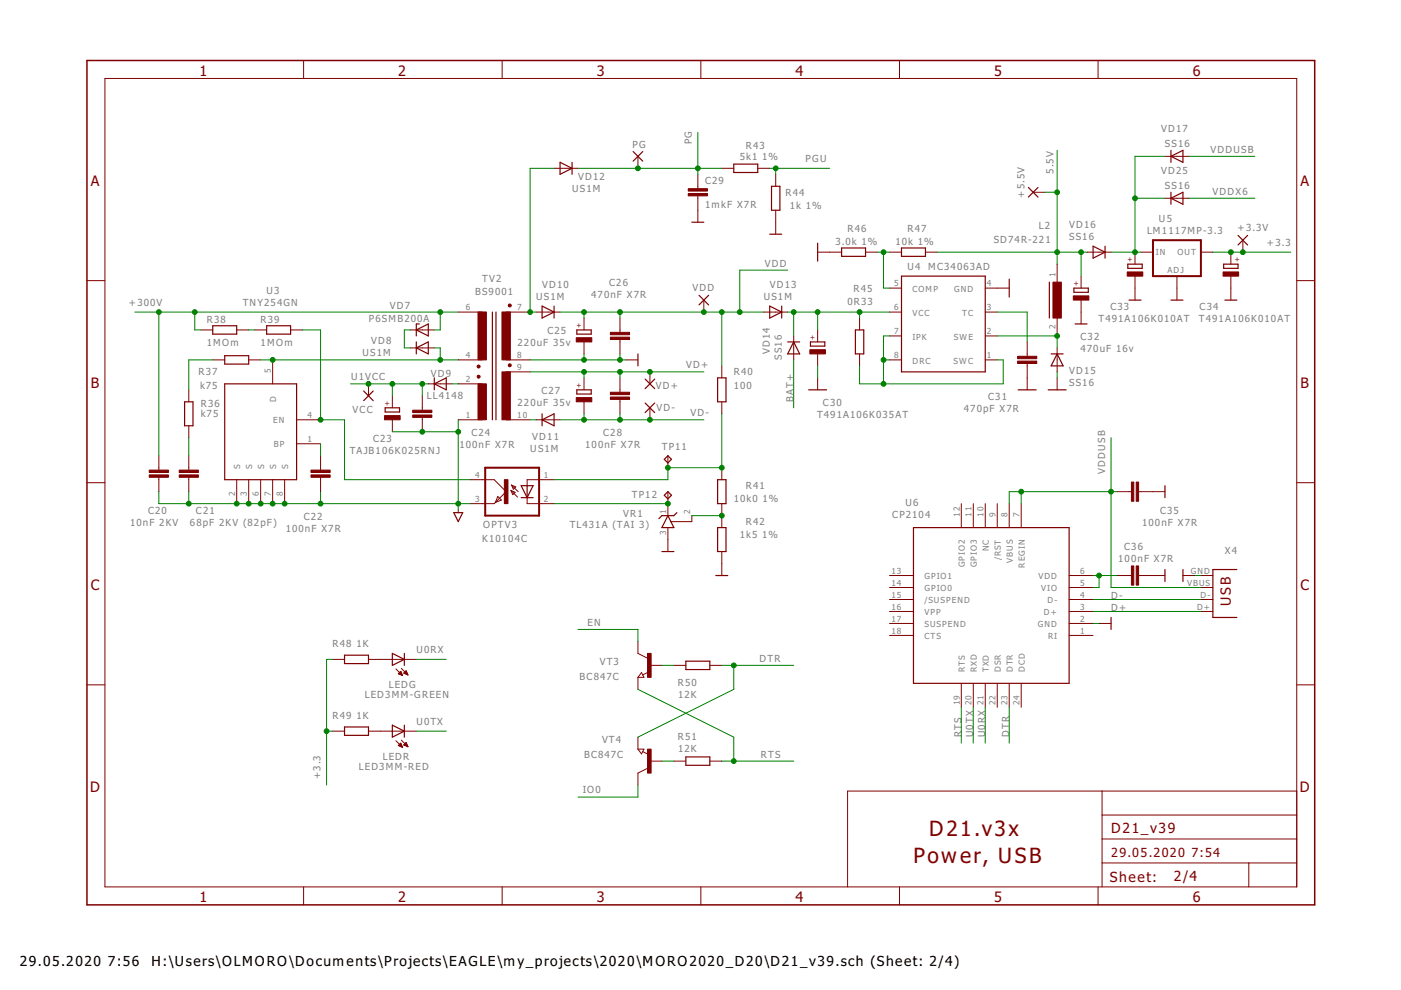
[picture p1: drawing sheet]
<svg xmlns="http://www.w3.org/2000/svg" width="297mm" height="210mm" viewBox="0 0 297 210" stroke-linecap="round" stroke-linejoin="round" font-family="sans-serif">
<g fill="none" stroke="#800000" stroke-width=".21">
<path d="M22.2 16.6h252.7v171.4h-252.7zM64.4 12.8v3.8M106.5 12.8v3.8M148.6 12.8v3.8M190.7 12.8v3.8M232.8 12.8v3.8M117.5 35.7h5.1M135.3 33.1v2.6M148 37v3M153 35.7h2.6M160.7 35.7h2.5M164.5 37v2.5"/>
<path d="M247 33.1h5.1M18.4 59.5h3.8M148 41.5v5.6M164.5 44.6v5.1M173.4 53.5h5M183.5 53.5h2.6M188.6 53.5h2.5M196.2 53.5h2.5M219.1 40.8h2.5M224.1 56v5.1M229.2 58.5v2.6M230.5 53.5h5.1"/>
<path d="M240.6 53.5v2.5M240.6 58.5v5.1M241.9 53.5h2.6M247 42h5.1M249.5 58.5v5.1M254.6 53.5h2.6M261 53.5v2.5M261 58.5v5.1M263.5 50.9v2.6M274.9 59.5h3.8M42.6 70h2.5M45.1 76.3h2.5"/>
<path d="M50.2 70h2.5M52.7 76.3h2.6M54 70h2.5M57.8 76.3v5.1M61.6 70h2.6M87 73.8h5.1M87 70h5.1M97.2 76.3h5M97.2 66.2h5M107.3 76.3h5.1M107.3 66.2h5.1M107.3 78.8h5.1"/>
<path d="M113.7 66.2h5M123.8 67.4v2.6M123.8 72.5v2.5M131.4 67.4v3.1M131.4 72v3M132.7 76.3h2.6M137.8 78.8v2.6M149.2 63.6v2.6M153 77.6v2.5M161.9 66.2h5.1M168.3 71.2v5.1M173.4 70v2.5"/>
<path d="M173.4 75v2.6M182.2 67.4v2.6M182.2 75v2.6M188.6 76.3h2.5M188.6 66.2h2.5M188.6 71.2h2.5M188.6 61.1h2.5M208.9 76.3h2.5M208.9 66.2h2.5M208.9 71.2h2.5M208.9 61.1h5.1M217.8 72.5v3"/>
<path d="M217.8 77.1v5.6M224.1 66.2v5M224.1 73.8v5M229.2 63.6v5.1M33.7 96.6v3.1M40 82.7v2.5M40 90.3v2.5M40 96.6v3.1M62.9 89h5.1M62.9 94.1h5.1M68 96.6v3.1M78.1 81.4v2.5"/>
<path d="M83.2 83.9v2.6M83.2 89v2.5M89.5 83.9v3.1M89.5 88.5v3M90.8 81.4h5.1M97.2 89h5M97.2 81.4h5M107.3 89h5.1M113.7 89h5M123.8 80.1v2.6M123.8 85.2v2.5M131.4 80.1v3.1"/>
<path d="M131.4 84.7v3M137.8 86.5v2.5M141.6 96.6v2.6M153 85.2v2.5M153 99.2v2.5M173.4 80.1v2.6M224.1 80.1v2.6M18.4 102.3h3.8M33.7 101.2v3M40 101.2v3M50.2 101.7v5.1M52.7 101.7v5.1"/>
<path d="M55.3 101.7v5.1M57.8 101.7v5.1M60.3 101.7v5.1M68 101.2v3M97.2 108.1v.6M99.7 101.7h5.1l2.5 2.5-2.5 2.6h-5.1M105.5 105.3l.8 .7-1.3 .5zM108.3 104l1.4 1.4M108.3 104l.9 .4-.5 .5zM108.5 102.8l.8 .4-.5 .5zM108.5 102.8l1.4 1.4M111.8 105.5v1.3h5.7"/>
<path d="M117.5 101.7h-5.7v1.3M141.6 104.2v5.1M141.6 111.9v5M146.7 109.3v1.3h-4.5M153 106.8v5.1M153 116.9v5.1M203.8 106.8v5.1M206.4 106.8v5.1M208.9 106.8v5.1M211.4 106.8v5.1M214 106.8v5.1M216.5 106.8v5.1"/>
<path d="M236.8 104.2h3.1M241.4 104.2h5.6M274.9 102.3h3.8M70.5 139.8h2.5M78.1 139.8h10.2M135.3 136v2.5l2 1.1M188.6 122h5.1M188.6 129.6h5.1M188.6 127.1h5.1M188.6 124.6h5.1M188.6 134.7h5.1M188.6 132.2h5.1"/>
<path d="M226.7 122h5.1M226.7 129.6h5.1M226.7 127.1h5.1M226.7 124.6h5.1M226.7 134.7h5.1M226.7 132.2h5.1M233 132.2h2.6M236.8 122h3.1M241.4 122h5.6M250.8 122h2.5M254.6 122h2.6M254.6 129.6h2.6"/>
<path d="M254.6 127.1h2.6M254.6 124.6h2.6M18.4 145.2h3.8M70.5 155h2.5M78.1 155h10.2M83.9 141.8l1.4 1.4M83.9 157.1l1.4 1.4M84.5 158.1h.7M84.5 142.8h.7M84.6 142.9h.6M84.6 158h.5M84.7 142.6h.4"/>
<path d="M84.7 157.8h.4M84.8 158.2h.4M84.8 142.5h.2M84.8 157.7h.2M84.8 143h.5M84.9 142.4h.1M84.9 157.6h.1M85 142.3l.3 .9-.8-.3zM85 157.6l-.5 .5 .8 .4M85 157.6l.3 .9M85 158.3h.3M85.1 141.7l1.4 1.4"/>
<path d="M85.1 156.9l1.4 1.4M85.1 143.1h.2M85.3 158.5h.1M85.6 142.7l.5-.5 .4 .9zM85.6 157.9l.9 .4M85.6 157.9l.5-.5 .4 .9M85.6 158h.7M85.7 142.6h.6M85.7 142.8h.7M85.7 157.8h.6M85.8 142.5h.5M85.8 157.7h.4"/>
<path d="M85.9 142.4h.3M85.9 158.1h.5M86 157.6h.2M86 142.9h.4M86 142.3h.1M86.1 157.5h.1M86.2 158.2h.2M86.3 143h.2M86.5 158.3h.1M135.3 143.6v2.6M135.3 156.3v2.5M135.3 158.8h1.2l-.5 1.1z"/>
<path d="M136 142.6l.5 1h-1.2zM136.2 159.3l1.3 .7M137.5 142.5l-1.3 .6M137.8 141.1h2.5M142.9 141.1h2.5M150.5 141.1h2.5M203.8 144.9v5.1M206.4 144.9v5.1M208.9 144.9v5.1M211.4 144.9v5.1M214 144.9v5.1M216.5 144.9v5.1"/>
<path d="M274.9 145.2h3.8M137.3 162.9l-2 1v2.6M137.8 161.4h2.5M142.9 161.4h2.5M150.5 161.4h2.5M233.7 167.7v20.3M233.7 177.9h41.2M233.7 172.8h41.2M274.9 167.7h-95.2v20.3M64.4 188v3.9M106.5 188v3.9M148.6 188v3.9"/>
<path d="M190.7 188v3.9M232.8 188v3.9M233.7 183h41.2M264.8 183v5"/>
</g>
<path d="M18.4 12.8h260.3v179.1h-260.3z" fill="none" stroke="#800000" stroke-width=".32"/>
<g fill="none" stroke="#800000" stroke-width=".25">
<path d="M118.7 34.4l2.6 1.3-2.6 1.3zM121.3 34.4v2.6M134.2 32.1l2.1 2.1M136.3 32.1l-2.1 2.1M155.6 34.8h5.1v1.8h-5.1zM163.6 39.5h1.8v5.1h-1.8zM218 39.8l2.1 2M220.1 39.8l-2.1 2M248.3 33.1l2.5-1.2v2.5zM248.3 31.9v2.5M146.7 47.1h2.5M163.2 49.7h2.5"/>
<path d="M173.4 51.6v3.8M178.4 52.6h5.1v1.8h-5.1zM191.1 52.6h5.1v1.8h-5.1zM191.1 58.5h17.8v20.3h-17.8zM214 59.2v3.8M222.5 59.8v7.6M231.8 52.2l2.5 1.3-2.5 1.2zM234.3 52.2v2.5M239.1 56h3.1v.9h-3.1zM248.3 42l2.5-1.2v2.5zM248.3 40.8v2.5M259.4 56h3.1v.9h-3.1z"/>
<path d="M262.5 49.9l2 2M264.5 49.9l-2 2M45.1 69.1h5.1v1.7h-5.1zM47.6 75.4h5.1v1.8h-5.1zM56.5 69.1h5.1v1.7h-5.1zM88.3 70l2.5-1.3v2.5zM88.3 73.8l2.5-1.3v2.5zM88.3 72.5v2.5M88.9 68.7h-.6v2.5M104.4 66.2v22.8M105.2 66.2v22.8M114.9 64.9l2.6 1.3-2.6 1.2z"/>
<path d="M117.5 64.9v2.5M122.3 70h3v.8h-3zM135.3 75v2.6M148.2 62.6l2 2M150.2 62.6l-2 2M163.2 64.9l2.5 1.3-2.5 1.2zM165.7 64.9v2.5M167 72.5h2.5M168.3 72.5l1.2 2.5h-2.5zM171.8 72.5h3.1v.9h-3.1zM181.4 70h1.7v5h-1.7zM222.9 75h2.5"/>
<path d="M224.1 75l1.3 2.6h-2.5zM227.7 61.1h3v.9h-3zM227.9 68.7h2.6M239.4 63.6h2.5M248.3 63.6h2.5M259.7 63.6h2.5M39.1 85.2h1.8v5.1h-1.8zM47.6 81.4h15.3v20.3h-15.3zM77.1 82.9l2 2M79.1 82.9l-2 2M81.7 86.5h3v.9h-3zM92.1 81.4l2.5-1.3v2.6z"/>
<path d="M92.1 80.1v2.6M114.9 87.7v2.6M114.9 89l2.6-1.3v2.6zM122.3 82.7h3v.8h-3zM136.8 80.4l2 2M136.8 85.4l2 2.1M138.8 80.4l-2 2M138.8 85.4l-2 2.1M140.8 97.4l.8-.8 .8 .8-.8 .7zM152.1 80.1h1.8v5.1h-1.8zM171.4 82.7h3.9M215.9 82.7h3.8"/>
<path d="M222.2 82.7h3.8M96.2 108.7h1.9l-.9 1.9zM110.5 103h2.5l-1.2 2.5zM110.5 105.5h2.5M111.8 103v2.5M140.3 116.9h2.6M140.8 105l.8-.8 .8 .8-.8 .8zM141.6 109.3l1.3 2.6h-2.6zM143.5 108.7l-.6 .6h-2.6l-.6 .7M152.1 101.7h1.8v5.1h-1.8zM152.1 111.9h1.8v5h-1.8zM193.7 111.9h33v33h-33z"/>
<path d="M247 103v2.5M73 138.9h5.1v1.8h-5.1zM83.2 138.5l2.5 1.3-2.5 1.3zM85.7 138.5v2.6M151.8 122h2.5M235.6 130.9v2.6M247 120.8v2.5M250.8 120.8v2.5M262.2 120.8h-5v10.1h5M73 154.1h5.1v1.8h-5.1zM83.2 153.8l2.5 1.2-2.5 1.3zM85.7 153.8v2.5"/>
<path d="M145.4 140.2h5.1v1.8h-5.1zM145.4 160.5h5.1v1.8h-5.1z"/>
</g>
<g fill="#800000" stroke="#800000" stroke-width=".21">
<circle cx="101.5" cy="79.9" r=".32"/>
<circle cx="101.5" cy="77.7" r=".32"/>
<circle cx="108.1" cy="64.8" r=".33"/>
<circle cx="108.1" cy="77.5" r=".32"/>
</g>
<g fill="#800000" stroke="#800000" stroke-width=".21">
<path d="M101.3 81.4h1.8v7.6h-1.8z"/>
<path d="M101.3 66.1h1.8v10.2h-1.8z"/>
<path d="M106.4 66.1h1.8v10.2h-1.8z"/>
<path d="M106.4 78.8h1.8v10.2h-1.8z"/>
<path d="M38 100.7h4.1v.5h-4.1z"/>
<path d="M38 99.7h4.1v.5h-4.1z"/>
<path d="M31.6 100.7h4.1v.5h-4.1z"/>
<path d="M31.6 99.7h4.1v.5h-4.1z"/>
<path d="M65.9 100.7h4.1v.5h-4.1z"/>
<path d="M65.9 99.7h4.1v.5h-4.1z"/>
<path d="M87.5 88h4.1v.5h-4.1z"/>
<path d="M87.5 87h4.1v.5h-4.1z"/>
<path d="M122.2 71.6h3.3v.9h-3.3z"/>
<path d="M122.2 84.3h3.3v.9h-3.3z"/>
<path d="M129.4 71.5h4.1v.5h-4.1z"/>
<path d="M129.4 70.5h4.1v.5h-4.1z"/>
<path d="M129.4 84.2h4.1v.5h-4.1z"/>
<path d="M129.4 83.2h4.1v.5h-4.1z"/>
<path d="M145.9 41h4.1v.5h-4.1z"/>
<path d="M145.9 40h4.1v.5h-4.1z"/>
<path d="M239 57.7h3.3v.8h-3.3z"/>
<path d="M223.2 59.8h1.8v7.6h-1.8z"/>
<path d="M215.8 76.6h4v.5h-4z"/>
<path d="M215.8 75.5h4v.6h-4z"/>
<path d="M227.6 62.7h3.3v.9h-3.3z"/>
<path d="M171.7 74.1h3.3v.9h-3.3z"/>
<path d="M240.9 102.2h.5v4.1h-.5z"/>
<path d="M239.9 102.2h.5v4.1h-.5z"/>
<path d="M240.9 120h.5v4.1h-.5z"/>
<path d="M239.9 120h.5v4.1h-.5z"/>
<path d="M137.3 138.5h.7v5.1h-.7z"/>
<path d="M137.3 158.8h.7v5.1h-.7z"/>
<path d="M259.3 57.7h3.3v.8h-3.3z"/>
<path d="M106.9 101.7h.8v5.1h-.8z"/>
<path d="M81.5 88.1h3.3v.9h-3.3z"/>
</g>
<path d="M244.5 50.9h10.1v7.6h-10.1zM102.9 99.2h11.4v10.1h-11.4z" fill="none" stroke="#800000" stroke-width=".42"/>
<g fill="none" stroke="#008000" stroke-width=".21">
<path d="M117.5 35.7h-5.1v30.5h1.3M122.6 35.7h30.4M148 28.1v8.9M163.2 35.7h12.7M164.5 35.7v1.3M224.1 31.9v24.1M247 33.1h-6.4v20.4M252.1 33.1h13.9M167 57.3h-10.2v8.9M186.1 53.5h2.5M187.3 53.5v7.6h1.3M198.7 53.5h31.8"/>
<path d="M221.6 40.8h2.5M229.2 53.5v5M235.6 53.5h6.3M240.6 42h6.4M252.1 42h13.9M257.2 53.5h16.5M28.6 66.2h68.6M33.7 66.2v30.4M41.3 66.2v3.8h1.3M45.1 76.3h-5.1v6.4M52.7 70h1.3M55.3 76.3h41.9"/>
<path d="M64.2 70h3.8v19h5v12.7h26.7M87 70h-1.3v3.8h1.3M92.1 73.8h1.2v2.5M93.3 66.2v3.8h-1.2M112.4 76.3h20.3M112.4 78.8h36.8M118.7 66.2h43.2M123.8 66.2v1.2M123.8 75v1.3M123.8 78.8v1.3M131.4 66.2v1.2M131.4 75v1.3"/>
<path d="M131.4 78.8v1.3M153 66.2v11.4M167 66.2h21.6M168.3 66.2v5M168.3 76.3v10.2M173.4 66.2v3.8M173.4 77.6v2.5M182.2 66.2v1.2M187.3 76.3h1.3M188.6 71.2h-1.3v10.2M211.4 76.3h1.3v5.1h-30.5v-3.8M211.4 66.2h6.4v6.3"/>
<path d="M211.4 71.2h12.7v2.6M224.1 78.8v1.3M40 92.8v3.8M68 94.1v2.5M74.3 81.4h16.5M83.2 91.5h14M83.2 81.4v2.5M89.5 81.4v2.5M95.9 81.4h1.3M97.2 89v19.1M112.4 89h1.3M118.7 89h30.5"/>
<path d="M123.8 87.7v1.3M131.4 87.7v1.3M153 87.7v11.5h-11.4v2.5h-24.1M235.6 92.8v31.8h19M33.7 104.2v2.6h66M40 104.2v2.6M68 104.2v2.6M117.5 106.8h24.1M146.7 109.3h6.3M216.5 104.2v2.6M236.8 104.2h-22.8v2.6M70.5 139.8h-1.3v26.7"/>
<path d="M88.3 139.8h6.3M122.6 133.5h12.7v2.5M231.8 122h5M231.8 132.2h1.2M231.8 127.1h22.8M231.8 129.6h22.8M233 122v2.6h-1.2M253.3 122h1.3M69.2 155h1.3M88.3 155h6.3M135.3 146.2l20.3 10.1v5.1M140.3 141.1h2.6"/>
<path d="M153 141.1h15.3M155.6 141.1v5.1l-20.3 10.1M203.8 150v7.6M206.4 150v7.6M208.9 150v7.6M214 150v7.6M135.3 166.5v2.5h-12.7M140.3 161.4h2.6M153 161.4h15.3"/>
</g>
<g fill="#008000" stroke="#008000" stroke-width=".21">
<circle cx="57.8" cy="76.3" r=".51"/>
<circle cx="93.3" cy="76.3" r=".51"/>
<circle cx="33.7" cy="66.2" r=".51"/>
<circle cx="93.3" cy="66.2" r=".51"/>
<circle cx="41.3" cy="66.2" r=".51"/>
<circle cx="50.2" cy="106.8" r=".51"/>
<circle cx="52.7" cy="106.8" r=".51"/>
<circle cx="55.3" cy="106.8" r=".51"/>
<circle cx="57.8" cy="106.8" r=".51"/>
<circle cx="60.3" cy="106.8" r=".51"/>
<circle cx="97.2" cy="106.8" r=".51"/>
<circle cx="40" cy="106.8" r=".51"/>
<circle cx="68" cy="106.8" r=".51"/>
<circle cx="89.5" cy="91.5" r=".51"/>
<circle cx="97.2" cy="91.5" r=".51"/>
<circle cx="83.2" cy="81.4" r=".51"/>
<circle cx="89.5" cy="81.4" r=".51"/>
<circle cx="78.1" cy="81.4" r=".51"/>
<circle cx="123.8" cy="76.3" r=".51"/>
<circle cx="131.4" cy="76.3" r=".51"/>
<circle cx="112.4" cy="66.2" r=".51"/>
<circle cx="123.8" cy="78.8" r=".51"/>
<circle cx="131.4" cy="78.8" r=".51"/>
<circle cx="137.8" cy="78.8" r=".51"/>
<circle cx="123.8" cy="89" r=".51"/>
<circle cx="131.4" cy="89" r=".51"/>
<circle cx="137.8" cy="89" r=".51"/>
<circle cx="148" cy="35.7" r=".51"/>
<circle cx="135.3" cy="35.7" r=".51"/>
<circle cx="261" cy="53.5" r=".51"/>
<circle cx="263.5" cy="53.5" r=".51"/>
<circle cx="69.2" cy="155" r=".51"/>
<circle cx="224.1" cy="53.5" r=".51"/>
<circle cx="229.2" cy="53.5" r=".51"/>
<circle cx="224.1" cy="40.8" r=".51"/>
<circle cx="216.5" cy="104.2" r=".51"/>
<circle cx="235.6" cy="104.2" r=".51"/>
<circle cx="156.8" cy="66.2" r=".51"/>
<circle cx="131.4" cy="66.2" r=".51"/>
<circle cx="123.8" cy="66.2" r=".51"/>
<circle cx="149.2" cy="66.2" r=".51"/>
<circle cx="153" cy="66.2" r=".51"/>
<circle cx="187.3" cy="76.3" r=".51"/>
<circle cx="187.3" cy="81.4" r=".51"/>
<circle cx="224.1" cy="71.2" r=".51"/>
<circle cx="187.3" cy="53.5" r=".51"/>
<circle cx="164.5" cy="35.7" r=".51"/>
<circle cx="182.2" cy="66.2" r=".51"/>
<circle cx="168.3" cy="66.2" r=".51"/>
<circle cx="173.4" cy="66.2" r=".51"/>
<circle cx="155.6" cy="141.1" r=".51"/>
<circle cx="155.6" cy="161.4" r=".51"/>
<circle cx="233" cy="122" r=".51"/>
<circle cx="240.6" cy="53.5" r=".51"/>
<circle cx="240.6" cy="42" r=".51"/>
<circle cx="68" cy="89" r=".51"/>
<circle cx="153" cy="99.2" r=".51"/>
<circle cx="141.6" cy="99.2" r=".51"/>
<circle cx="153" cy="109.3" r=".51"/>
<circle cx="141.6" cy="106.8" r=".51"/>
</g>
<g font-size="5.4" fill="#800000">
<text x="197" y="177.3">D21.v3x</text>
<text x="193.7" y="183">Power, USB</text>
</g>
<g font-size="3.7" fill="#800000">
<text x="42.3" y="16">1</text>
<text x="84.4" y="16">2</text>
<text x="126.5" y="16">3</text>
<text x="168.7" y="16">4</text>
<text x="210.8" y="16">5</text>
<text x="252.9" y="16">6</text>
<text x="19.2" y="39.4">A</text>
<text x="275.7" y="39.4">A</text>
<text x="19.3" y="82.2">B</text>
<text x="275.8" y="82.2">B</text>
<text x="19.2" y="125.1">C</text>
<text x="275.7" y="125.1">C</text>
<text x="19.1" y="167.9">D</text>
<text x="275.6" y="167.9">D</text>
<text x="42.3" y="191.2">1</text>
<text x="84.4" y="191.2">2</text>
<text x="126.5" y="191.2">3</text>
<text x="168.7" y="191.2">4</text>
<text x="210.8" y="191.2">5</text>
<text x="252.9" y="191.2">6</text>
</g>
<g font-size="3.6" fill="#800000">
<text x="261" y="128.5" transform="rotate(-90 261 128.5)">USB</text>
<text x="235.6" y="176.6">D21_v39</text>
<text x="235.3" y="186.9">Sheet:</text>
<text x="248.9" y="186.8">2/4</text>
</g>
<g font-size="3.5">
<text x="4.2" y="204.7">29.05.2020</text>
<text x="22.9" y="204.7">7:56</text>
<text x="32.1" y="204.7">H:\Users\OLMORO\Documents\Projects\EAGLE\my_projects\2020\MORO2020_D20\D21_v39.sch (Sheet: 2/4)</text>
</g>
<g font-size="3.2" fill="#800000">
<text x="235.6" y="181.7">29.05.2020</text>
<text x="252.6" y="181.7">7:54</text>
</g>
<g font-size="2.5" fill="#808080">
<text x="246.2" y="28.1">VD17</text>
<text x="134.1" y="31.3">PG</text>
<text x="146.7" y="30.6" transform="rotate(-90 146.7 30.6)">PG</text>
<text x="156.8" y="33.9">5k1</text>
<text x="158.1" y="31.6">R43</text>
<text x="161.6" y="33.9">1%</text>
<text x="170.8" y="34.4">PGU</text>
<text x="247" y="31.1">SS16</text>
<text x="256.7" y="32.4">VDDUSB</text>
<text x="121.3" y="40.8">US1M</text>
<text x="122.6" y="38.2">VD12</text>
<text x="149.5" y="39.1">C29</text>
<text x="166.6" y="41.5">R44</text>
<text x="217.2" y="41.9" transform="rotate(-90 217.2 41.9)">+5.5V</text>
<text x="223.4" y="36.8" transform="rotate(-90 223.4 36.8)">5.5V</text>
<text x="246.2" y="37">VD25</text>
<text x="247" y="40">SS16</text>
<text x="257.1" y="41.3">VDDX6</text>
<text x="149.5" y="44.2">1mkF X7R</text>
<text x="167.4" y="44.3">1k 1%</text>
<text x="245.7" y="47.1">U5</text>
<text x="177.2" y="51.9">3.0k 1%</text>
<text x="179.7" y="49.1">R46</text>
<text x="189.9" y="51.9">10k 1%</text>
<text x="192.4" y="49.1">R47</text>
<text x="210.7" y="51.4">SD74R-221</text>
<text x="220.3" y="48.6">L2</text>
<text x="226.7" y="50.9">SS16</text>
<text x="226.7" y="48.4">VD16</text>
<text x="243.2" y="49.7">LM1117MP-3.3</text>
<text x="262.4" y="49.1">+3.3V</text>
<text x="268.6" y="52.2">+3.3</text>
<text x="102.2" y="59.8">TV2</text>
<text x="162.1" y="56.5">VDD</text>
<text x="192.4" y="57.2">U4 MC34063AD</text>
<text x="27.3" y="64.9">+300V</text>
<text x="51.5" y="64.9">TNY254GN</text>
<text x="56.5" y="62.3">U3</text>
<text x="82.7" y="65.5">VD7</text>
<text x="100.7" y="62.6">BS9001</text>
<text x="113.7" y="63.6">US1M</text>
<text x="114.9" y="61.1">VD10</text>
<text x="125.4" y="63.2">470nF X7R</text>
<text x="129.2" y="60.7">C26</text>
<text x="146.8" y="61.8">VDD</text>
<text x="161.9" y="63.6">US1M</text>
<text x="163.2" y="61.1">VD13</text>
<text x="179.7" y="64.6">0R33</text>
<text x="181" y="61.8">R45</text>
<text x="235.4" y="65.7">C33</text>
<text x="254.3" y="65.7">C34</text>
<text x="43.8" y="68.5">R38</text>
<text x="55.3" y="68.5">R39</text>
<text x="78.2" y="68.3">P6SMB200A</text>
<text x="116.1" y="70.8">C25</text>
<text x="232.9" y="68.2">T491A106K010AT</text>
<text x="254.2" y="68.2">T491A106K010AT</text>
<text x="43.8" y="73.3">1MOm</text>
<text x="55.3" y="73.3">1MOm</text>
<text x="76.9" y="75.6">US1M</text>
<text x="78.7" y="73">VD8</text>
<text x="109.7" y="73.3">220uF 35v</text>
<text x="163.2" y="75" transform="rotate(-90 163.2 75)">VD14</text>
<text x="165.7" y="76.3" transform="rotate(-90 165.7 76.3)">SS16</text>
<text x="229.1" y="74.6">470uF 16v</text>
<text x="229.1" y="72">C32</text>
<text x="42.1" y="79.6">R37</text>
<text x="42.4" y="82.4">k75</text>
<text x="74.5" y="80.6">U1VCC</text>
<text x="91.4" y="79.8">VD9</text>
<text x="114.8" y="83.4">C27</text>
<text x="139" y="82.5">VD+</text>
<text x="145.5" y="78.1">VD+</text>
<text x="155.6" y="82.4">100</text>
<text x="155.6" y="79.6">R40</text>
<text x="226.7" y="81.9">SS16</text>
<text x="226.7" y="79.4">VD15</text>
<text x="42.6" y="88.5">k75</text>
<text x="42.6" y="86.2">R36</text>
<text x="74.8" y="87.6">VCC</text>
<text x="90.5" y="84.7">LL4148</text>
<text x="109.7" y="86">220uF 35v</text>
<text x="139.2" y="87.2">VD-</text>
<text x="146.4" y="88.2">VD-</text>
<text x="168.3" y="85.2" transform="rotate(-90 168.3 85.2)">BAT+</text>
<text x="173.2" y="88.5">T491A106K035AT</text>
<text x="174.5" y="86">C30</text>
<text x="204.4" y="87.4">470pF X7R</text>
<text x="209.5" y="84.8">C31</text>
<text x="79.1" y="93.8">C23</text>
<text x="97.4" y="95">100nF X7R</text>
<text x="100" y="92.4">C24</text>
<text x="112.4" y="95.9">US1M</text>
<text x="112.9" y="93.3">VD11</text>
<text x="124.1" y="95">100nF X7R</text>
<text x="127.9" y="92.4">C28</text>
<text x="140.3" y="95.4">TP11</text>
<text x="74.2" y="96.4">TAJB106K025RNJ</text>
<text x="234.3" y="100.4" transform="rotate(-90 234.3 100.4)">VDDUSB</text>
<text x="134" y="105.5">TP12</text>
<text x="155.6" y="106.5">10k0</text>
<text x="158.1" y="103.7">R41</text>
<text x="161.7" y="106.5">1%</text>
<text x="192" y="107.3">U6</text>
<text x="27.6" y="111.5">10nF 2KV</text>
<text x="31.4" y="108.9">C20</text>
<text x="40.3" y="111.5">68pF 2KV (82pF)</text>
<text x="41.5" y="108.9">C21</text>
<text x="60.6" y="112.8">100nF X7R</text>
<text x="64.4" y="110.2">C22</text>
<text x="102.4" y="111.9">OPTV3</text>
<text x="120.8" y="111.9">TL431A (TAI 3)</text>
<text x="132.1" y="109.6">VR1</text>
<text x="158.1" y="111.3">R42</text>
<text x="189.2" y="109.8">CP2104</text>
<text x="242.2" y="111.5">100nF X7R</text>
<text x="246" y="108.9">C35</text>
<text x="102.2" y="114.9">K10104C</text>
<text x="156.8" y="114.2">1k5</text>
<text x="161.6" y="114.2">1%</text>
<text x="237.1" y="119.1">100nF X7R</text>
<text x="238.4" y="116.6">C36</text>
<text x="259.7" y="117.5">X4</text>
<text x="235.6" y="127.1">D-</text>
<text x="235.6" y="129.6">D+</text>
<text x="70.5" y="137.3">R48</text>
<text x="75.6" y="137.3">1K</text>
<text x="124.6" y="132.7">EN</text>
<text x="88.3" y="138.5">U0RX</text>
<text x="127.1" y="141.1">VT3</text>
<text x="161" y="140.3">DTR</text>
<text x="77.4" y="148.1">LED3MM-GREEN</text>
<text x="82.4" y="145.9">LEDG</text>
<text x="122.9" y="144.1">BC847C</text>
<text x="143.7" y="145.4">R50</text>
<text x="143.8" y="147.9">12K</text>
<text x="70.5" y="152.5">R49</text>
<text x="75.6" y="152.5">1K</text>
<text x="88.3" y="153.8">U0TX</text>
<text x="81.2" y="161.1">LEDR</text>
<text x="123.8" y="160.6">BC847C</text>
<text x="127.6" y="157.6">VT4</text>
<text x="143.7" y="156.8">R51</text>
<text x="143.8" y="159.4">12K</text>
<text x="161.3" y="160.6">RTS</text>
<text x="203.8" y="156.3" transform="rotate(-90 203.8 156.3)">RTS</text>
<text x="206.4" y="156.3" transform="rotate(-90 206.4 156.3)">U0TX</text>
<text x="208.9" y="156.3" transform="rotate(-90 208.9 156.3)">U0RX</text>
<text x="214" y="156.3" transform="rotate(-90 214 156.3)">DTR</text>
<text x="68" y="165.2" transform="rotate(-90 68 165.2)">+3.3</text>
<text x="76.1" y="163.3">LED3MM-RED</text>
<text x="123.6" y="168.2">IO0</text>
</g>
<g font-size="2.1" fill="#808080">
<text x="223.8" y="58.7" transform="rotate(-90 223.8 58.7)">1</text>
<text x="245.1" y="54.1">IN</text>
<text x="247.5" y="57.8">ADJ</text>
<text x="249.7" y="54.1">OUT</text>
<text x="98.7" y="65.8">6</text>
<text x="109.7" y="65.8">7</text>
<text x="189.6" y="65.8">6</text>
<text x="189.6" y="60.7">5</text>
<text x="193.5" y="61.8">COMP</text>
<text x="202.3" y="61.8">GND</text>
<text x="209.3" y="65.8">3</text>
<text x="209.3" y="60.7">4</text>
<text x="189.6" y="70.9">7</text>
<text x="193.5" y="72">IPK</text>
<text x="193.5" y="66.9">VCC</text>
<text x="202.2" y="72">SWE</text>
<text x="204" y="66.9">TC</text>
<text x="209.3" y="70.9">2</text>
<text x="223.8" y="69.7" transform="rotate(-90 223.8 69.7)">2</text>
<text x="98.7" y="76">4</text>
<text x="109.7" y="76">8</text>
<text x="189.6" y="76">8</text>
<text x="193.5" y="77.1">DRC</text>
<text x="202.2" y="77.1">SWC</text>
<text x="209.3" y="76">1</text>
<text x="57.4" y="79.1" transform="rotate(-90 57.4 79.1)">5</text>
<text x="98.7" y="81">2</text>
<text x="109.7" y="78.5">9</text>
<text x="57.9" y="89.8">EN</text>
<text x="58.6" y="85.2" transform="rotate(-90 58.6 85.2)">D</text>
<text x="65.2" y="88.7">4</text>
<text x="98.7" y="88.7">1</text>
<text x="109.7" y="88.7">10</text>
<text x="58.1" y="94.9">BP</text>
<text x="65.2" y="93.7">1</text>
<text x="50.9" y="99.4" transform="rotate(-90 50.9 99.4)">S</text>
<text x="53.5" y="99.4" transform="rotate(-90 53.5 99.4)">S</text>
<text x="56" y="99.4" transform="rotate(-90 56 99.4)">S</text>
<text x="58.6" y="99.4" transform="rotate(-90 58.6 99.4)">S</text>
<text x="61.1" y="99.4" transform="rotate(-90 61.1 99.4)">S</text>
<text x="100.7" y="101.4">4</text>
<text x="115.3" y="101.4">1</text>
<text x="49.8" y="105.2" transform="rotate(-90 49.8 105.2)">2</text>
<text x="52.4" y="105.2" transform="rotate(-90 52.4 105.2)">3</text>
<text x="54.9" y="105.2" transform="rotate(-90 54.9 105.2)">6</text>
<text x="57.4" y="105.2" transform="rotate(-90 57.4 105.2)">7</text>
<text x="60" y="105.2" transform="rotate(-90 60 105.2)">8</text>
<text x="100.7" y="106.4">3</text>
<text x="115.3" y="106.4">2</text>
<text x="141.2" y="113.4" transform="rotate(-90 141.2 113.4)">3</text>
<text x="141.2" y="109" transform="rotate(-90 141.2 109)">1</text>
<text x="146.3" y="109" transform="rotate(-90 146.3 109)">2</text>
<text x="203.5" y="109.5" transform="rotate(-90 203.5 109.5)">12</text>
<text x="206" y="109.5" transform="rotate(-90 206 109.5)">11</text>
<text x="208.5" y="109.5" transform="rotate(-90 208.5 109.5)">10</text>
<text x="211.1" y="109.5" transform="rotate(-90 211.1 109.5)">9</text>
<text x="213.6" y="109.5" transform="rotate(-90 213.6 109.5)">8</text>
<text x="216.2" y="109.5" transform="rotate(-90 216.2 109.5)">7</text>
<text x="209.7" y="116.9" transform="rotate(-90 209.7 116.9)">NC</text>
<text x="212.2" y="118.8" transform="rotate(-90 212.2 118.8)">/RST</text>
<text x="214.7" y="119.3" transform="rotate(-90 214.7 119.3)">VBUS</text>
<text x="189" y="121.7">13</text>
<text x="189" y="124.2">14</text>
<text x="196" y="122.8">GPIO1</text>
<text x="196" y="125.3">GPIO0</text>
<text x="204.6" y="120.3" transform="rotate(-90 204.6 120.3)">GPIO2</text>
<text x="207.1" y="120.3" transform="rotate(-90 207.1 120.3)">GPIO3</text>
<text x="217.3" y="120.4" transform="rotate(-90 217.3 120.4)">REGIN</text>
<text x="220.2" y="122.8">VDD</text>
<text x="220.8" y="125.3">VIO</text>
<text x="229" y="124.2">5</text>
<text x="229" y="121.7">6</text>
<text x="251.7" y="124.2">VBUS</text>
<text x="252.5" y="121.7">GND</text>
<text x="189" y="126.7">15</text>
<text x="189" y="129.3">16</text>
<text x="189" y="131.8">17</text>
<text x="196" y="127.9">/SUSPEND</text>
<text x="196" y="130.4">VPP</text>
<text x="221.3" y="130.4">D+</text>
<text x="222.1" y="127.9">D-</text>
<text x="229" y="131.8">2</text>
<text x="229" y="129.3">3</text>
<text x="229" y="126.7">4</text>
<text x="253.8" y="129.3">D+</text>
<text x="254.6" y="126.7">D-</text>
<text x="189" y="134.4">18</text>
<text x="196" y="132.9">SUSPEND</text>
<text x="196" y="135.5">CTS</text>
<text x="220" y="132.9">GND</text>
<text x="222.2" y="135.5">RI</text>
<text x="229" y="134.4">1</text>
<text x="204.6" y="142.5" transform="rotate(-90 204.6 142.5)">RTS</text>
<text x="207.1" y="142.5" transform="rotate(-90 207.1 142.5)">RXD</text>
<text x="209.7" y="142.5" transform="rotate(-90 209.7 142.5)">TXD</text>
<text x="212.2" y="142.5" transform="rotate(-90 212.2 142.5)">DSR</text>
<text x="214.7" y="142.5" transform="rotate(-90 214.7 142.5)">DTR</text>
<text x="217.3" y="142.5" transform="rotate(-90 217.3 142.5)">DCD</text>
<text x="203.5" y="149.5" transform="rotate(-90 203.5 149.5)">19</text>
<text x="206" y="149.5" transform="rotate(-90 206 149.5)">20</text>
<text x="208.5" y="149.5" transform="rotate(-90 208.5 149.5)">21</text>
<text x="211.1" y="149.5" transform="rotate(-90 211.1 149.5)">22</text>
<text x="213.6" y="149.5" transform="rotate(-90 213.6 149.5)">23</text>
<text x="216.2" y="149.5" transform="rotate(-90 216.2 149.5)">24</text>
</g>
<g font-size="1.8" fill="#800000">
<text x="240.1" y="55.6" transform="rotate(-90 240.1 55.6)">+</text>
<text x="262.8" y="55.6" transform="rotate(-90 262.8 55.6)">+</text>
<text x="228.6" y="60.7" transform="rotate(-90 228.6 60.7)">+</text>
<text x="123.2" y="69.6" transform="rotate(-90 123.2 69.6)">+</text>
<text x="172.8" y="72.1" transform="rotate(-90 172.8 72.1)">+</text>
<text x="123.2" y="82.3" transform="rotate(-90 123.2 82.3)">+</text>
<text x="82.6" y="86.1" transform="rotate(-90 82.6 86.1)">+</text>
</g>
</svg>
